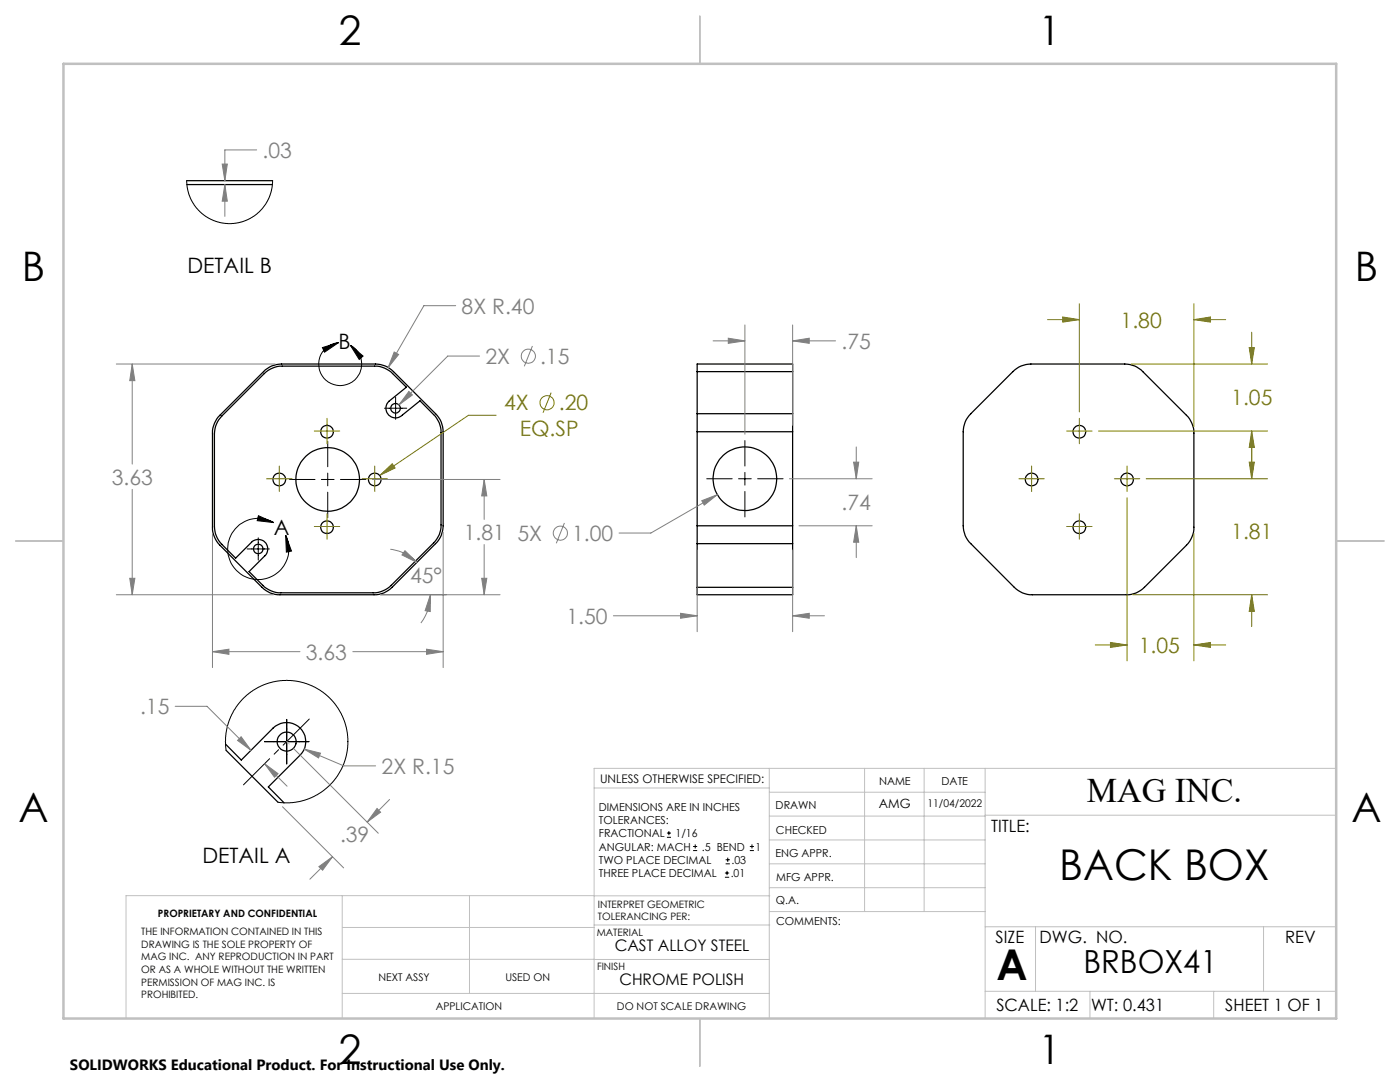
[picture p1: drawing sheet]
<svg xmlns="http://www.w3.org/2000/svg" width="279mm" height="216mm" viewBox="0 0 279 216" stroke-linecap="round" stroke-linejoin="round" font-family="sans-serif">
<g fill="none" stroke="#000" stroke-width=".25">
<path d="M37.3 36.1h17.1M37.3 36.8h17.1M139.1 74.2v-1.6h19.1v1.6M139.1 74.2v8.4M139.1 74.2h19.1M158.2 74.2v8.4M43.5 83.2l9.1-9a4.9 4.9 0 0 1 3.6-1.6h18.7a5 5 0 0 1 3.6 1.6l8.4 8.3a5 5 0 0 1 1.5 3.6v18.8a4.9 4.9 0 0 1-1.5 3.6l-8.7 8.7a4.8 4.8 0 0 1-3.6 1.5h-18.7a4.8 4.8 0 0 1-3.6-1.5l-8.4-8.4a5.2 5.2 0 0 1-1.5-3.6v-19.3l.4-1.4zM44.3 83l8.4-8.5a5.2 5.2 0 0 1 3.6-1.4h18.5a5 5 0 0 1 3.6 1.4l2.7 2.8-3.5 2.8a1.92 1.92 0 0 0 0 2.7 1.92 1.92 0 0 0 2.7 0l3.5-2.8 2.7 2.7a4.8 4.8 0 0 1 1.5 3.6v18.4a4.8 4.8 0 0 1-1.5 3.6l-8.4 8.5a5.2 5.2 0 0 1-3.6 1.5h-18.4a5.2 5.2 0 0 1-3.6-1.5l-2.8-2.7 3.2-3.2a1.9 1.9 0 0 0 0-2.7 1.9 1.9 0 0 0-2.7 0l-3.2 3.2-2.7-2.8a5.2 5.2 0 0 1-1.5-3.6v-18.4a5.2 5.2 0 0 1 1.5-3.6zM139.1 82.6v3.5M139.1 86.1h19.1M139.1 86.1v18.8M139.1 82.6h19.1"/>
<path d="M158.2 82.6v3.5M158.2 86.1v18.8M193.7 82.5l8.4-8.3a5 5 0 0 1 3.6-1.6h18.8a4.9 4.9 0 0 1 3.6 1.6l8.7 8.7a5 5 0 0 1 1.5 3.5v18.8a5.2 5.2 0 0 1-1.5 3.6l-8.4 8.4a4.8 4.8 0 0 1-3.6 1.5h-18.8a4.8 4.8 0 0 1-3.6-1.5l-8.7-8.7a4.9 4.9 0 0 1-1.5-3.6v-18.8a5 5 0 0 1 1.5-3.6zM139.1 104.9v3.6M139.1 117.2v1.5h19.1v-1.5M139.1 104.9h19.1M139.1 108.5v8.7M139.1 108.5h19.1M139.1 117.2h19.1M158.2 104.9v3.6M158.2 108.5v8.7M45 148.5l3.2 3.2 6.3-6.4a3.8 3.8 0 0 1 5.4 0 3.8 3.8 0 0 1 0 5.4l-6.3 6.3 3.1 3.2"/>
<path d="M45.1 149.7l10.4 10.4"/>
<circle cx="55.7" cy="95.7" r="1.27"/>
<circle cx="65.3" cy="86.2" r="1.27"/>
<circle cx="65.4" cy="95.7" r="6.4"/>
<circle cx="74.8" cy="95.7" r="1.27"/>
<circle cx="79" cy="81.5" r=".95"/>
<circle cx="148.7" cy="95.5" r="6.4"/>
<circle cx="205.9" cy="95.7" r="1.27"/>
<circle cx="215.4" cy="86.2" r="1.27"/>
<circle cx="224.9" cy="95.7" r="1.27"/>
<circle cx="51.5" cy="109.5" r=".95"/>
<circle cx="65.3" cy="105.2" r="1.27"/>
<circle cx="215.4" cy="105.2" r="1.27"/>
<circle cx="57.2" cy="148" r="1.89"/>
</g>
<g fill="none" stroke="#000" stroke-width=".2">
<path d="M37.3 36.1l.1 1.3 .4 1.7 .9 1.8 .9 1.1 1.3 1 1.1 .7 1.9 .7 1.5 .2h1.6l1.6-.4 2-1 1.1-.9 1.3-1.5 .8-1.5 .5-1.8 .1-1.4M64.3 69.4l3.3-1-2.8 1.9zM67.6 68.4a4.3 4.3 0 0 0-3.7 5.9 4.3 4.3 0 0 0 6.8 1.5 4.3 4.3 0 0 0-.8-6.9M69.9 68.9l2.6 2.1-.8 .7zM79 79.2v4.5M57.8 95.7h5.1M64.1 95.7h2.6M65.4 88.1v5M65.4 94.4v2.5M65.4 98.2v5.1M67.9 95.7h5.1M76.7 81.5h4.5"/>
<path d="M141 95.5h5.1M147.4 95.5h2.5M148.7 87.9v5.1M148.7 94.3v2.5M148.7 98.1v5.1M151.2 95.5h5.1M49.3 109.5h4.5M51.5 107.3v4.5M51.6 102.9l3 1.4-3.3-.4zM54.6 104.3a6.1 6.1 0 0 0-9 4 6.1 6.1 0 0 0 6.7 7.3 6.1 6.1 0 0 0 4.7-8.8M57 106.8l1.2 3.2-1.1 .2zM45.1 149.7l-.1-1.6 .1-1.7 .4-2.1 .7-1.7 1-1.6 1.2-1.5 1.6-1.4 1.6-1 2.1-.8 1.7-.4 1.7-.2 2 .2 2 .5 1.6 .7 1.3 .7 1.5 1.2 1.4 1.4 1.2 2 .7 1.5 .4 1.7 .2 1.7-.1 2.4-.5 2.1-.6 1.5-1.7 2.7-1.8 1.6-1.4 1-1.8 .9-1.7 .4-1.9 .3-2.4-.1"/>
<path d="M52.8 148h8.9M57.2 143.5v8.9M133.1 167.1h.8M133.1 166.2h.8M133.5 165.8v.9M138.3 169.7h.8M138.3 168.9h.8M138.7 168.5v.8M144.7 175h.8M144.7 174.2h.8M144.8 172.4h.9M144.8 171.6h.9"/>
<path d="M145.1 173.8v.8M145.2 171.1v.9M149.6 169.7h.9M149.6 168.9h.9M150.1 168.5v.8"/>
</g>
<g fill="none" stroke="#808080" stroke-width=".2">
<path d="M44.3 32.7h1.1l-.5 3.4zM44.9 36.8v6.4M44.9 36.8l.5 3.3h-1.1zM51.2 29.9h-6.3v6.2M23.2 72.6h31.7M26.4 72.6v20M26.4 72.6l.5 3.4h-1zM78.7 70.2l.9 .5-2.1 2.6zM81.6 78.1l.7 .7-2.7 2zM90.9 61h-6.3l-7.1 12.3M95.7 71h-6.3l-9.8 9.8M106.3 69l-1.7 4.1"/>
<path d="M142.3 68h6.4M145.3 67.5l3.4 .5-3.4 .5zM148.7 64.8v21.8M158.2 68l3.3-.5v1zM158.2 64.8v20.1M158.2 68h8.6M26.4 97.6v21.1M74.3 95.7h25.5M96.6 95.7v7.9M96.6 95.7l.6 3.3h-1.1zM140.1 99.9l3.1-1.2-2.7 2.1zM143.2 98.7l-13.3 7.7h-6.4"/>
<path d="M157.6 95.5h16.5M170.4 92.2h1l-.5 3.3zM170.9 89.2v6.3M23.2 118.7h31.4M25.9 115.4h1l-.5 3.3zM42.4 106.5v26.7M75.9 118.7h23.9M77.9 109.6a8.8 8.8 0 0 1 5.3 2.6M80.8 109.9l2.4 2.3-3-1.5zM85.9 118.7v3.3l-1.1-.2zM85.9 118.7a9.3 9.3 0 0 1-1.9 5.6M88.4 106.2v27"/>
<path d="M96.1 115.4h1.1l-.6 3.3zM96.6 108.7v10M112.6 104.4l-1.6 4M139.1 109.7v16.3M158.2 109.7v16.3M159.5 104.9h14.6M170.9 104.9l.5 3.3h-1zM170.9 104.9v6.4M42.4 130l3.3-.5v1.1zM42.4 130h17.5M70.4 130h18M85.1 129.5l3.3 .5-3.3 .6z"/>
<path d="M122.4 122.9h16.7M135.8 122.4l3.3 .5-3.3 .5zM158.2 122.9l3.3-.5v1zM158.2 122.9h6.3M35 140.9h6.3l8.8 8.8M48.1 147l2 2.7-2.7-2zM52.8 152.4l4.5 4.5M52.8 152.4l2.7 2-.7 .7zM58.6 149.4l16.9 16.9M60.7 149.5l7.9 3.3h6.4M60.7 149.5l3.3 .8-.4 .9zM77.8 159.5l-4.5 4.5"/>
<path d="M56.4 161l12.2 12.2M63.6 172.9l2.8-1.9-2 2.6zM66.4 171l-4.6 4.4M75.2 161.3l.8 .8-2.7 1.9z"/>
<circle cx="105.4" cy="71.1" r="1.42"/>
<circle cx="111.8" cy="106.4" r="1.41"/>
</g>
<g fill="none" stroke="#808000" stroke-width=".2">
<path d="M110 78.4l-1.6 4M209.1 63.8h6.3M212.1 63.3l3.3 .5-3.3 .5zM215.4 60.6v21.6M225.7 72.6h27.3M238.3 63.8l3.3-.5v1zM238.3 60.6v24.6M238.3 63.8h6.3M249.3 69.4h1l-.5 3.2zM249.8 66.3v6.3M53.2 95.5h5.1M55.7 93v5.1"/>
<path d="M62.7 86h5.1M65.3 83.5v5M72.2 95.5h5.1M74.8 93v5.1M75.8 94.8l2.5-2.3 .5 .9zM99 82.9h-5.5l-17.7 11.9M203.3 95.5h5.1M205.9 93v5.1M212.9 86h5M215.4 83.5v5M219.2 86h33.8M222.4 95.5h5.1"/>
<path d="M224.9 93v5.1M224.9 99.3v32.6M228.7 95.5h24.3M249.3 92.2h1l-.5 3.3zM249.8 86l.5 3.3h-1zM249.8 86v9.5M62.7 105.1h5.1M65.3 102.5v5.1M212.9 105.1h5M215.4 102.5v5.1M226.1 118.7h26.9M238.3 106.5v25.4"/>
<path d="M249.8 118.7l.5 3.3h-1zM249.8 118.7v6.3M218.6 128.7h6.3M221.6 128.2l3.3 .5-3.3 .5zM238.3 128.7l3.3-.5v1zM238.3 128.7h6.3"/>
<circle cx="109.2" cy="80.4" r="1.41"/>
</g>
<path d="M48.6 156.6l13.1-13.1" fill="none" stroke="#000" stroke-width=".2" stroke-dasharray="15.2 1.3 1.3 1.3" stroke-dashoffset="7.9"/>
<path d="M57.2 148l.5 .5" fill="none" stroke="#c0c0c0" stroke-width=".2" stroke-dasharray="15.2 1.3 1.3 1.3"/>
<g fill="none" stroke="#c0c0c0" stroke-width=".2">
<path d="M118.6 157.2h34.9M153.5 153.3v49.9M153.5 158.1h43.1M172.5 153.3v28.6M184.4 153.3v28.6M196.6 153.3v49.9M266.7 153.3h-148.1v49.9M68.3 178.7v24.5M93.7 178.7v19.5M118.6 178.7h-93.4v24.5M118.6 178.8h35M153.5 167.6h43.1"/>
<path d="M153.5 162.8h43.1M153.5 172.4h43.1M153.5 177.1h43.1M196.6 162.7h70.1M68.3 198.2h85.2M68.3 191.4l85.2 .1M68.3 185.1h50.3M118.6 184.6h35M153.6 181.9h43M196.6 197.8h70.1M196.6 184.9h70.1M206.7 184.9v12.9"/>
<path d="M217.5 197.8v5.4M242.2 197.8v5.4M252.2 184.9v12.9"/>
</g>
<path d="M139.7 3.2v9.5M3.1 107.9h9.6M266.7 107.9h9.5M139.7 203.2v9.6" fill="none" stroke="#c0c0c0" stroke-width=".25"/>
<path d="M12.7 12.7h254v190.5h-254z" fill="none" stroke="#c0c0c0" stroke-width=".5"/>
<path d="M51.6 102.9l3 1.4-3.3-.4zM57 106.8l1.2 3.2-1.1 .2zM64.3 69.4l3.3-1-2.8 1.9zM69.9 68.9l2.6 2.1-.8 .7z" fill="#000"/>
<path d="M63.6 172.9l2.8-1.9-2 2.6zM75.2 161.3l.8 .8-2.7 1.9z" fill="#808080"/>
<path d="M75.8 94.8l3-1.4-.5-.9zM238.3 128.7l3.3-.5v1zM221.6 128.2l3.3 .5-3.3 .5zM249.8 118.7l.5 3.3h-1zM249.3 92.2h1l-.5 3.3zM238.3 63.8l3.3-.5v1zM212.1 63.3l3.3 .5-3.3 .5zM249.3 69.4h1l-.5 3.2zM249.8 86l.5 3.3h-1z" fill="#808000"/>
<path d="M25.9 115.4h1l-.5 3.3zM26.4 72.6l.5 3.4h-1zM81.6 78.1l-2 2.7 2.7-2zM78.7 70.2l-1.2 3.1 2.1-2.6zM85.9 118.7v3.3l-1.1-.2zM80.8 109.9l2.4 2.3-3-1.5zM42.4 130l3.3-.5v1.1zM85.1 129.5l3.3 .5-3.3 .6zM96.1 115.4h1.1l-.6 3.3zM96.6 95.7l.6 3.3h-1.1zM135.8 122.4l3.3 .5-3.3 .5zM158.2 122.9l3.3-.5v1zM158.2 68l3.3-.5v1zM145.3 67.5l3.4 .5-3.4 .5zM170.4 92.2h1l-.5 3.3zM170.9 104.9l.5 3.3h-1zM140.1 99.9l.4 .9 2.7-2.1zM52.8 152.4l2.7 2-.7 .7zM48.1 147l2 2.7-2.7-2zM60.7 149.5l2.9 1.7 .4-.9zM44.9 36.8l.5 3.3h-1.1zM44.3 32.7h1.1l-.5 3.4z" fill="#808080"/>
<g font-size="8.5">
<text x="211.4" y="175.5">BACK BOX</text>
<text x="198.9" y="195.5">A</text>
</g>
<g font-size="8.1">
<text x="67.6" y="8.9">2</text>
<text x="207.3" y="8.9">1</text>
<text x="4.4" y="56.1">B</text>
<text x="270.4" y="56.1">B</text>
<text x="3.7" y="164.1">A</text>
<text x="269.7" y="164.1">A</text>
<text x="67.6" y="212.4">2</text>
<text x="207.3" y="212.4">1</text>
</g>
<text font-size="6.9" x="216.9" y="160.1">MAG INC.</text>
<text font-size="6.3" x="216.2" y="194.1">BRBOX41</text>
<g font-size="4.2" fill="#808080">
<text x="52.4" y="31.5">.03</text>
<text x="92.1" y="62.6">8X R.40</text>
<text x="168" y="69.6">.75</text>
<text x="96.9" y="72.6">2X</text>
<text x="107.8" y="72.6">.15</text>
<text x="22.3" y="96.7">3.63</text>
<text x="168" y="101.7">.74</text>
<text x="92.6" y="107.7">1.81 5X</text>
<text x="114.2" y="107.9">1.00</text>
<text x="81.8" y="116.3">45°</text>
<text x="113" y="124.5">1.50</text>
<text x="61" y="131.6">3.63</text>
<text x="28" y="142.5">.15</text>
<text x="76.2" y="154.4">2X R.15</text>
<text x="67.9" y="168.1">.39</text>
</g>
<g font-size="4.2">
<text x="37.4" y="54.5">DETAIL B</text>
<text x="67.6" y="69.7">B</text>
<text x="54.7" y="106.7">A</text>
<text x="40.4" y="172.3">DETAIL A</text>
</g>
<g font-size="4.2" fill="#808000">
<text x="223.6" y="65.4">1.80</text>
<text x="100.6" y="81.9">4X</text>
<text x="111.5" y="81.9">.20</text>
<text x="245.7" y="80.8">1.05</text>
<text x="103.7" y="87">EQ.SP</text>
<text x="245.7" y="107.6">1.81</text>
<text x="227.3" y="130.3">1.05</text>
</g>
<g font-size="3.4">
<text x="197.8" y="166">TITLE:</text>
<text x="198.7" y="188.1">SIZE</text>
<text x="207.5" y="188.1">DWG. NO.</text>
<text x="256.5" y="188.2">REV</text>
<text x="198.8" y="201.7">SCALE: 1:2</text>
<text x="217.7" y="201.8">WT: 0.431</text>
<text x="244.5" y="201.7">SHEET 1 OF 1</text>
</g>
<g font-size="3.2">
<text x="122.7" y="189.8">CAST ALLOY STEEL</text>
<text x="123.6" y="196.6">CHROME POLISH</text>
</g>
<text font-size="3" x="14" y="213.5">SOLIDWORKS Educational Product. For Instructional Use Only.</text>
<text font-size="2.5" x="175.4" y="161.3">AMG</text>
<text font-size="2.4" x="119.8" y="156.2">UNLESS OTHERWISE SPECIFIED:</text>
<g font-size="2.2">
<text x="119.5" y="161.8">DIMENSIONS ARE IN INCHES</text>
<text x="154.8" y="161.4">DRAWN</text>
<text x="175.4" y="156.6">NAME</text>
<text x="187.9" y="156.7">DATE</text>
<text x="119.5" y="164.4">TOLERANCES:</text>
<text x="119.5" y="167.1">FRACTIONAL</text>
<text x="134.8" y="167.1">1/16</text>
<text x="154.9" y="166.3">CHECKED</text>
<text x="119.5" y="172.4">TWO PLACE DECIMAL</text>
<text x="119.5" y="169.7">ANGULAR: MACH</text>
<text x="140.1" y="169.7">.5 BEND</text>
<text x="146" y="172.4">.03</text>
<text x="150.8" y="169.7">1</text>
<text x="154.8" y="171">ENG APPR.</text>
<text x="119.5" y="175">THREE PLACE DECIMAL</text>
<text x="145.8" y="175">.01</text>
<text x="154.9" y="175.7">MFG APPR.</text>
<text x="154.9" y="180.4">Q.A.</text>
<text x="154.9" y="184.6">COMMENTS:</text>
</g>
<g font-size="2.1">
<text x="185.1" y="161.1">11/04/2022</text>
<text x="75.5" y="195.7">NEXT ASSY</text>
<text x="100.9" y="195.7">USED ON</text>
<text x="86.9" y="201.5">APPLICATION</text>
<text x="123.1" y="201.6">DO NOT SCALE DRAWING</text>
</g>
<g font-size="2">
<text x="31.5" y="182.9">PROPRIETARY AND CONFIDENTIAL</text>
<text x="119.3" y="181.1">INTERPRET GEOMETRIC</text>
<text x="119.3" y="183.6">TOLERANCING PER:</text>
<text x="28.2" y="186.6">THE INFORMATION CONTAINED IN THIS</text>
<text x="28.2" y="189.1">DRAWING IS THE SOLE PROPERTY OF</text>
<text x="28.2" y="191.6">MAG INC. ANY REPRODUCTION IN PART</text>
<text x="119.1" y="186.7">MATERIAL</text>
<text x="28.2" y="194.1">OR AS A WHOLE WITHOUT THE WRITTEN</text>
<text x="28.2" y="196.7">PERMISSION OF MAG INC. IS</text>
<text x="119.1" y="193.5">FINISH</text>
<text x="28.2" y="199.2">PROHIBITED.</text>
</g>
</svg>
